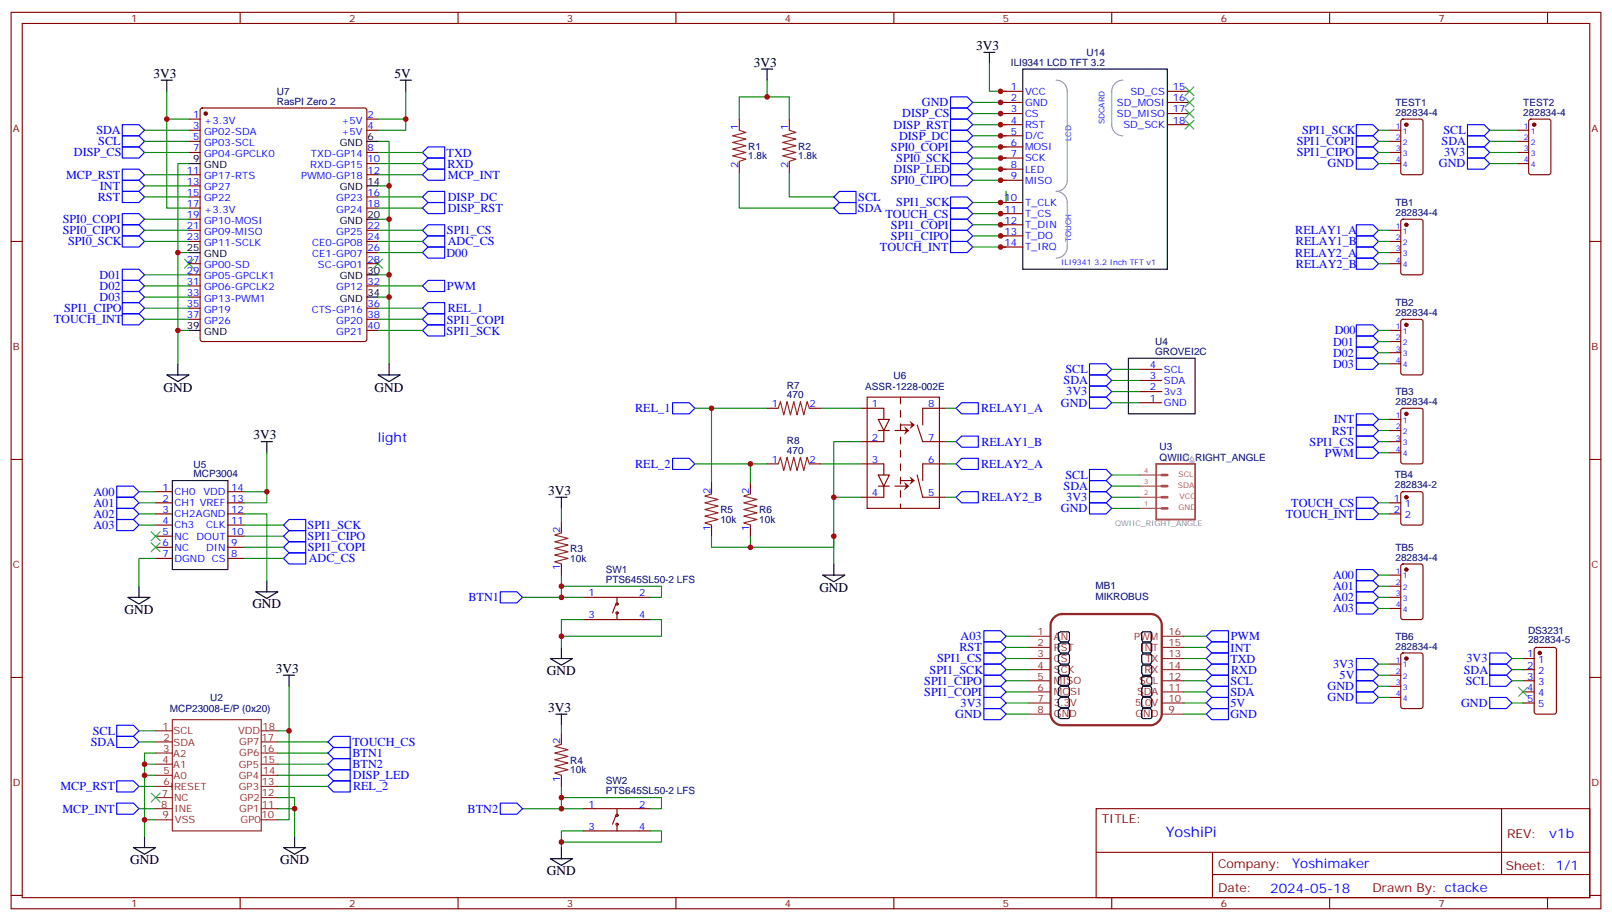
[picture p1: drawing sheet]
<svg xmlns="http://www.w3.org/2000/svg" width="512mm" height="292mm" viewBox="0 0 512 292" stroke-linecap="round" stroke-linejoin="round" font-family="sans-serif">
<g fill="none" stroke="#870000" stroke-width=".35">
<path d="M3.5 3.9h504.5v284.4h-504.5zM7.1 7.4h497.4v277.3h-497.4zM76.2 3.9v3.5M145.3 3.9v3.5M214.5 3.9v3.5M283.6 3.9v3.5M352.8 3.9v3.5M421.9 3.9v3.5M491.1 3.9v3.5M3.5 76.6h3.6M504.5 76.6h3.5M361.6 117.2h7.1"/>
<path d="M273.4 129.5h7.1v3.5M278.7 133h3.5l-1.7 3.6zM278.7 136.6h3.5M280.5 136.6v3.5h-7.1M284 136.6h3.5M285.8 134.8h3.5M291 134.8l1.8 5.3h7.1M299.9 129.5h-7.1v5.3M361.6 127.7h7.1M361.6 124.2h7.1M361.6 120.7h7.1M3.5 145.7h3.6"/>
<path d="M49.4 156h5.3M49.4 159.5h5.3M72.3 156h5.3M72.3 159.5h5.3M273.4 147.1h7.1v3.6M278.7 150.7h3.5l-1.7 3.5zM278.7 154.2h3.5M280.5 154.2v3.5h-7.1M291 150.7l1.8 7h7.1M299.9 147.1h-7.1v5.3M504.5 145.7h3.5M49.4 163h5.3"/>
<path d="M49.4 166.5h5.3M49.4 170.1h5.3M49.4 173.6h5.3M49.4 177.1h5.3M72.3 163h5.3M72.3 166.5h5.3M72.3 170.1h5.3M72.3 173.6h5.3M72.3 177.1h5.3M185.2 189.5h21.2M185.2 196.5h21.2M195.4 191.6l-1 2.8"/>
<path d="M195.8 194.8v1.7M195.8 189.5v1.7M3.5 214.9h3.6M504.5 214.9h3.5M185.2 256.5h21.2M195.4 258.6l-1 2.8M195.8 256.5v1.8M347.8 256.5h156.7v28.2h-156.7zM476.5 256.5v20.9M185.2 263.6h21.2M195.8 261.8v1.8M347.9 270.4h156.4"/>
<path d="M384.8 277.4h119.5M384.8 270.4v14.1M3.5 284h3.6M76.2 284.7v3.6M145.3 284.7v3.6M214.5 284.7v3.6M283.6 284.7v3.6M352.8 284.7v3.6M421.9 284.7v3.6M491.1 284.7v3.6M504.5 284h3.5"/>
<circle cx="195.8" cy="191.6" r=".35"/>
<circle cx="195.8" cy="194.4" r=".35"/>
<circle cx="195.8" cy="258.6" r=".35"/>
<circle cx="195.8" cy="261.4" r=".35"/>
</g>
<path d="M366.9 147.1h12.3v17.7h-12.3z" fill="none" stroke="#a64a4a" stroke-width=".56"/>
<path d="M368.7 154.2h1.7M368.7 157.7h1.7M368.7 150.7h1.7M368.7 161.3h1.7" fill="none" stroke="#a64a4a" stroke-width=".85"/>
<path d="M361.6 157.7h6.9M361.6 154.2h6.9M361.6 150.7h6.9M361.6 161.3h6.9" fill="none" stroke="#a64a4a" stroke-width=".35"/>
<g fill="none" stroke="#8c2424" stroke-width=".35">
<path d="M326.3 201.8h7.1M326.3 205.4h7.1M326.3 208.9h7.1M326.3 212.4h7.1M326.3 215.9h7.1M326.3 219.5h7.1M368.7 201.8h7M368.7 205.4h7M368.7 208.9h7M368.7 212.4h7M368.7 215.9h7M368.7 219.5h7"/>
<path d="M49.4 231.8h5.3M49.4 235.3h5.3M49.4 238.9h5.3M54.7 228.3h28.2v35.3h-28.2zM82.9 231.8h5.3M82.9 235.3h5.3M82.9 238.9h5.3M326.3 223h7.1M326.3 226.5h7.1M368.7 223h7M368.7 226.5h7M49.4 242.4h5.3"/>
<path d="M49.4 245.9h5.3M49.4 249.4h5.3M49.4 253h5.3M49.4 256.5h5.3M82.9 242.4h5.3M82.9 245.9h5.3M82.9 249.4h5.3M82.9 253h5.3M82.9 256.5h5.3M49.4 260h5.3M82.9 260h5.3"/>
</g>
<g fill="none" stroke="#000" stroke-width=".35">
<path d="M312.2 16.6h3.5M314 16.6v3.5M241.7 21.9h3.5M243.4 21.9v3.5M358.1 113.6h21.1v17.7h-21.1zM54.7 152.4h17.6v28.3h-17.6zM82.9 140.1h3.5M84.7 140.1v3.5M176.4 157.7h3.5M178.2 157.7v3.6M40.6 189.5h7l-3.5 2.1zM44.1 185.9v3.6"/>
<path d="M81.1 187.7h7.1l-3.5 2.1zM84.7 184.2v3.5M90 214.2h3.5M91.7 214.2v3.5M174.6 208.9h7.1l-3.5 2.1zM178.2 205.4v3.5M335.8 200.8l.7-.4h2.5l.4 .4v2.1l-.4 .7h-2.5l-.7-.7zM335.8 204.3l.7-.4h2.5l.4 .4v2.1l-.4 .7h-2.5l-.7-.7zM335.8 207.8l.7-.3h2.5l.4 .3v2.1l-.4 .7h-2.5l-.7-.7zM335.8 211.3l.7-.3h2.5l.4 .3v2.2l-.4 .7h-2.5l-.7-.7zM335.8 214.9l.7-.4h2.5l.4 .4v2.1l-.4 .3h-2.5l-.7-.3zM336.5 217.7h2.5l.4 .7v2.1l-.4 .4h-2.5l-.7-.4v-2.1z"/>
<path d="M362.7 217.7h2.4l.4 .7v2.1l-.4 .4h-2.4l-.4-.4v-2.1zM362.7 214.5h2.4l.4 .4v2.1l-.4 .3h-2.4l-.4-.3v-2.1zM362.7 211h2.4l.4 .3v2.2l-.4 .7h-2.4l-.4-.7v-2.2zM362.7 207.5h2.4l.4 .3v2.1l-.4 .7h-2.4l-.4-.7v-2.1zM362.7 203.9h2.4l.4 .4v2.1l-.4 .7h-2.4l-.4-.7v-2.1zM362.7 200.4h2.4l.4 .4v2.1l-.4 .7h-2.4l-.4-.7v-2.1zM176.4 226.5h3.5M178.2 226.5v3.5M336.5 224.8h2.5l.4 .7v2.1l-.4 .3h-2.5l-.7-.3v-2.1zM336.5 221.2h2.5l.4 .7v2.1l-.4 .4h-2.5l-.7-.4v-2.1zM362.7 224.8h2.4l.4 .7v2.1l-.4 .3h-2.4l-.4-.3v-2.1zM362.7 221.2h2.4l.4 .7v2.1l-.4 .4h-2.4l-.4-.4v-2.1z"/>
<path d="M42.3 268.9h7.1l-3.5 2.1zM45.9 265.3v3.6M90 268.9h7l-3.5 2.1zM93.5 265.3v3.6M174.6 272.4h7.1l-3.5 2.1zM178.2 268.9v3.5"/>
</g>
<path d="M334.5 195.8l1.2-.8 1.2-.2h28.2a3.5 3.5 0 0 1 3.6 3.5v28.2a3.8 3.8 0 0 1-3.6 3.5h-28.2a3.8 3.8 0 0 1-3.5-3.5v-28.2a3.5 3.5 0 0 1 1.1-2.5z" fill="none" stroke="#8c2424" stroke-width=".71"/>
<g fill="none" stroke="#00f" stroke-width=".35">
<path d="M301.6 30.7h5.3l1.8 1.8-1.8 1.8h-5.3zM301.6 34.3h5.3l1.8 1.7-1.8 1.8h-5.3zM301.6 37.8h5.3l1.8 1.7-1.8 1.8h-5.3zM301.6 48.4h5.3l1.8 1.7-1.8 1.8h-5.3zM301.6 55.4h5.3l1.8 1.8-1.8 1.7h-5.3zM301.6 44.8h5.3l1.8 1.8-1.8 1.8h-5.3zM301.6 41.3h5.3l1.8 1.8-1.8 1.7h-5.3zM301.6 51.9h5.3l1.8 1.8-1.8 1.7h-5.3zM264.6 62.5l1.7-1.8h5.3v3.5h-5.3zM264.6 66l1.7-1.8h5.3v3.6h-5.3zM301.6 66h5.3l1.8 1.8-1.8 1.7h-5.3zM301.6 73.1h5.3l1.8 1.7-1.8 1.8h-5.3z"/>
<path d="M301.6 69.5h5.3l1.8 1.8-1.8 1.8h-5.3zM301.6 62.5h5.3l1.8 1.7-1.8 1.8h-5.3zM301.6 76.6h5.3l1.8 1.8-1.8 1.7h-5.3zM345.7 118.9h5.3l1.8 1.8-1.8 1.7h-5.3zM345.7 115.4h5.3l1.8 1.8-1.8 1.7h-5.3zM345.7 122.4h5.3l1.8 1.8-1.8 1.8h-5.3zM345.7 126h5.3l1.8 1.7-1.8 1.8h-5.3zM37 157.7h5.3l1.8 1.8-1.8 1.8h-5.3zM37 154.2h5.3l1.8 1.8-1.8 1.7h-5.3zM345.7 152.4h5.3l1.8 1.8-1.8 1.8h-5.3zM345.7 148.9h5.3l1.8 1.8-1.8 1.7h-5.3zM345.7 156h5.3l1.8 1.7-1.8 1.8h-5.3z"/>
<path d="M345.7 159.5h5.3l1.8 1.8-1.8 1.7h-5.3zM37 164.8h5.3l1.8 1.7-1.8 1.8h-5.3zM37 161.3h5.3l1.8 1.7-1.8 1.8h-5.3zM90 170.1l1.7-1.8h5.3v3.5h-5.3zM90 173.6l1.7-1.8h5.3v3.6h-5.3zM90 166.5l1.7-1.7h5.3v3.5h-5.3zM90 177.1l1.7-1.7h5.3v3.5h-5.3zM158.7 187.7h5.3l1.8 1.8-1.8 1.7h-5.3zM312.2 210.6h5.3l1.8 1.8-1.8 1.8h-5.3zM312.2 214.2h5.3l1.8 1.7-1.8 1.8h-5.3zM312.2 217.7h5.3l1.8 1.8-1.8 1.7h-5.3zM312.2 207.1h5.3l1.8 1.8-1.8 1.7h-5.3z"/>
<path d="M312.2 203.6h5.3l1.8 1.8-1.8 1.7h-5.3zM312.2 200.1h5.3l1.8 1.7-1.8 1.8h-5.3zM382.8 215.9l1.7-1.7h5.3v3.5h-5.3zM382.8 205.4l1.7-1.8h5.3v3.5h-5.3zM382.8 201.8l1.7-1.7h5.3v3.5h-5.3zM382.8 212.4l1.7-1.8h5.3v3.6h-5.3zM382.8 208.9l1.7-1.8h5.3v3.5h-5.3zM384.5 217.7h5.3v3.5h-5.3l-1.7-1.7zM37 230h5.3l1.8 1.8-1.8 1.8h-5.3zM37 233.6h5.3l1.8 1.7-1.8 1.8h-5.3zM104.1 235.3l1.7-1.7h5.3v3.5h-5.3zM105.8 237.1h5.3v3.5h-5.3l-1.7-1.7z"/>
<path d="M312.2 221.2h5.3l1.8 1.8-1.8 1.8h-5.3zM312.2 224.8h5.3l1.8 1.7-1.8 1.8h-5.3zM382.8 226.5l1.7-1.7h5.3v3.5h-5.3zM382.8 223l1.7-1.8h5.3v3.6h-5.3zM37 254.7h5.3l1.8 1.8-1.8 1.8h-5.3zM37 247.7h5.3l1.8 1.7-1.8 1.8h-5.3zM104.1 249.4l1.7-1.7h5.3v3.5h-5.3zM104.1 242.4l1.7-1.8h5.3v3.6h-5.3zM104.1 245.9l1.7-1.7h5.3v3.5h-5.3zM158.7 254.7h5.3l1.8 1.8-1.8 1.8h-5.3z"/>
</g>
<g fill="none" stroke="#008700" stroke-width=".35">
<path d="M243.4 25.4v5.3h7.1v7.1M243.4 30.7h-8.8v7.1M308.7 32.5h10.6M308.7 36h10.6M308.7 39.5h10.6M314 20.1v8.9h5.3M234.6 54.7v11.3h30M250.5 54.7v7.8h14.1M308.7 50.1h10.6M308.7 57.2h10.6M308.7 46.6h10.6M308.7 43.1h10.6"/>
<path d="M308.7 53.7h10.6M308.7 67.8h10.6M308.7 74.8h10.6M308.7 71.3h10.6M308.7 78.4h10.6M319.3 60.7v3.5h-10.6M352.8 117.2h8.8M352.8 120.7h8.8M352.8 124.2h8.8M352.8 127.7h8.8M44.1 156h5.3M44.1 159.5h5.3"/>
<path d="M77.6 156h7.1M84.7 143.6v15.9h-7.1M352.8 150.7h8.8M352.8 154.2h8.8M352.8 157.7h8.8M44.1 166.5h5.3M44.1 163h5.3M49.4 177.1h-5.3v8.8M77.6 163h7.1v21.2M77.6 170.1h12.4M77.6 173.6h12.4M77.6 166.5h12.4"/>
<path d="M77.6 177.1h12.4M352.8 161.3h8.8M165.8 189.5h19.4M178.2 182.4v7.1M185.2 196.5h-7v8.9M91.7 217.7v14.1h-3.5M319.3 215.9h7M319.3 219.5h7M319.3 212.4h7M319.3 208.9h7M319.3 205.4h7M319.3 201.8h7"/>
<path d="M375.7 215.9h7.1M375.7 219.5h7.1M375.7 212.4h7.1M375.7 208.9h7.1M375.7 205.4h7.1M375.7 201.8h7.1M44.1 231.8h5.3M44.1 235.3h5.3M49.4 238.9h-3.5v26.4M88.2 235.3h15.9M88.2 238.9h15.9M319.3 223h7"/>
<path d="M319.3 226.5h7M375.7 223h7.1M375.7 226.5h7.1M44.1 249.4h5.3M44.1 256.5h5.3M45.9 242.4h3.5M45.9 245.9h3.5M88.2 253h5.3v12.3M88.2 242.4h15.9M88.2 245.9h15.9M165.8 256.5h19.4M178.2 249.4v7.1"/>
<path d="M45.9 260h3.5M185.2 263.6h-7v5.3"/>
</g>
<path d="M48 172.2l2.8 2.8M48 168.7l2.8 2.8M50.8 172.2l-2.8 2.8M50.8 168.7l-2.8 2.8M48 251.6l2.8 2.8M50.8 251.6l-2.8 2.8" fill="none" stroke="#3c3" stroke-width=".35"/>
<g fill="#870000">
<path d="M288.6 133.4l1.7 1.4-1.7 1.4 .7-1.4z"/>
<path d="M286.8 135.1l1.8 1.5-1.8 1.4 .7-1.4z"/>
</g>
<path d="M284 154.2h3.5M285.8 152.4h3.5" fill="none" stroke="#870000" stroke-width=".35"/>
<g fill="#870000">
<path d="M288.6 151l1.7 1.4-1.7 1.4 .7-1.4z"/>
<path d="M286.8 152.8l1.8 1.4-1.8 1.4 .7-1.4z"/>
</g>
<g fill="none" stroke="#870000" stroke-width=".35">
<path d="M60 37.8h3.5M63.7 34.5l.5-.2h51.5l.5 .2 .2 .5v72.6l-.2 .5-.5 .2h-51.5l-.5-.2-.2-.5v-72.6zM116.4 37.8h3.5M234.6 37.8v3.5M250.5 37.8v3.5M317.5 39.5h7.1M317.5 36h7.1M317.5 32.5h7.1M317.5 29h7.1M370.4 39.5h7.1M370.4 36h7.1M370.4 32.5h7.1"/>
<path d="M370.4 29h7.1M444.7 38l.5-.2h5.6l.7 .4 .1 16.5-.5 .7h-5.9l-.6-.4-.1-16.5zM485.3 38l.5-.2h5.6l.7 .4v16.5l-.4 .7h-5.9l-.7-.4v-16.5zM60 41.3h3.5M60 44.8h3.5M60 48.4h3.5M60 55.4h3.5M60 58.9h3.5M116.4 41.3h3.5M116.4 48.4h3.5M116.4 55.4h3.5M116.4 51.9h3.5"/>
<path d="M234.6 51.2v3.5M250.5 51.2v3.5M317.5 57.2h7.1M317.5 53.7h7.1M317.5 50.1h7.1M317.5 46.6h7.1M317.5 43.1h7.1M441 41.3h3.5M441 44.8h3.5M441 48.4h3.5M441 51.9h3.5M481.5 41.3h3.6"/>
<path d="M481.5 44.8h3.6M481.5 48.4h3.6M481.5 51.9h3.6M60 73.1h3.5M60 76.6h3.5M60 62.5h3.5M60 66h3.5M60 69.5h3.5M116.4 73.1h3.5M116.4 76.6h3.5M116.4 62.5h3.5M116.4 66h3.5"/>
<path d="M317.5 78.4h7.1M317.5 74.8h7.1M317.5 71.3h7.1M317.5 67.8h7.1M317.5 64.2h7.1M441 73.1h3.5M441 76.6h3.5M444.7 69.7l.5-.2h5.6l.7 .5 .1 16.5-.5 .6-5.9 .1-.6-.5-.1-16.5zM60 83.6h3.5M60 97.8h3.5M60 90.7h3.5M60 87.2h3.5"/>
<path d="M60 94.2h3.5M116.4 80.1h3.5M116.4 83.6h3.5M116.4 97.8h3.5M116.4 90.7h3.5M441 80.1h3.5M441 83.6h3.5M60 101.3h3.5M116.4 104.8h3.5M116.4 101.3h3.5M441 104.8h3.5M441 108.3h3.5"/>
<path d="M441 111.9h3.5M441 115.4h3.5M444.7 101.5l.5-.2h5.6l.7 .4 .1 16.5-.5 .7h-5.9l-.6-.4-.1-16.5zM243.4 129.5h3.5M256.8 129.5h3.5M275.2 126h22.9v35.3h-22.9zM441 133h3.5M441 136.6h3.5M444.7 129.7l.5-.2h5.6l.7 .4 .1 16.5-.5 .7h-5.9l-.6-.4-.1-16.5zM225.8 153.1v3.6M238.1 153.1v3.6M243.4 147.1h3.5"/>
<path d="M256.8 147.1h3.5M441 140.1h3.5M441 143.6h3.5M441 159.5h3.5M444.7 156.2l.5-.2h5.6l.7 .4 .1 9.4-.5 .7h-5.9l-.6-.4-.1-9.4zM178.2 165.5v3.5M178.2 178.9v3.5M225.8 166.5v3.6M238.1 166.5v3.6M441 163h3.5M444.7 179.1l.5-.2h5.6l.7 .4 .1 16.5-.5 .7h-5.9l-.6-.4-.1-16.5zM441 182.4h3.5"/>
<path d="M441 185.9h3.5M441 189.5h3.5M441 193h3.5M441 210.6h3.5M441 214.2h3.5M441 217.7h3.5M444.7 207.3l.5-.2h5.6l.7 .4 .1 16.5-.5 .7-5.9 .1-.6-.5-.1-16.5zM483.3 208.9h3.5M483.3 212.4h3.5M483.3 215.9h3.5M483.3 219.5h3.5M487.1 205.6l.4-.2h5.7l.6 .4 .1 20-.5 .7h-5.9l-.6-.4-.1-20z"/>
<path d="M178.2 232.5v3.5M441 221.2h3.5M483.3 223h3.5M178.2 245.9v3.5"/>
</g>
<path d="M285.8 126v35.3" fill="none" stroke="#870000" stroke-width=".35" stroke-dasharray="2.1 2.1"/>
<g fill="none" stroke="#000" stroke-width=".35">
<path d="M51.2 25.4h3.5M52.9 25.4v3.6M127 25.4h3.5M128.8 25.4v3.6M324.6 21.9h45.8v63.5h-45.8zM60 51.9h3.5M116.4 58.9h3.5M116.4 44.8h3.5M116.4 69.5h3.5M60 80.1h3.5M116.4 94.2h3.5M116.4 87.2h3.5"/>
<path d="M52.9 118.9h7.1l-3.6 2.1zM56.4 115.4v3.5M60 104.8h3.5M119.9 118.9h7.1l-3.5 2.1zM123.5 115.4v3.5M264.6 178.9v3.5M261.1 182.4h7l-3.5 2.1z"/>
</g>
<g fill="none" stroke="#008700" stroke-width=".35">
<path d="M52.9 29v8.8h7.1M52.9 37.8v28.2h7.1M119.9 37.8h8.9M128.8 29v12.3h-8.9M45.9 58.9h14.1M45.9 41.3h14.1M45.9 44.8h14.1M45.9 48.4h14.1M45.9 55.4h14.1M60 51.9h-3.6v63.5M119.9 44.8h3.6v70.6M119.9 58.9h3.6"/>
<path d="M119.9 48.4h14.2M119.9 55.4h14.2M119.9 51.9h14.2M437.4 41.3h3.6M437.4 44.8h3.6M437.4 48.4h3.6M437.4 51.9h3.6M472.7 41.3h8.8M472.7 44.8h8.8M472.7 48.4h8.8M472.7 51.9h8.8M45.9 73.1h14.1"/>
<path d="M45.9 76.6h14.1M45.9 62.5h14.1M45.9 69.5h14.1M119.9 73.1h14.2M119.9 76.6h14.2M119.9 62.5h14.2M119.9 69.5h3.6M119.9 66h14.2M437.4 73.1h3.6M437.4 76.6h3.6M45.9 87.2h14.1M45.9 94.2h14.1"/>
<path d="M45.9 90.7h14.1M45.9 97.8h14.1M56.4 80.1h3.6M119.9 80.1h14.2M119.9 87.2h3.6M119.9 94.2h3.6M119.9 90.7h14.2M119.9 97.8h14.2M437.4 80.1h3.6M437.4 83.6h3.6M45.9 101.3h14.1M56.4 104.8h3.6"/>
<path d="M119.9 104.8h14.2M119.9 101.3h14.2M437.4 104.8h3.6M437.4 108.3h3.6M437.4 111.9h3.6M437.4 115.4h3.6M220.5 129.5h22.9M225.8 129.5v23.6M260.3 129.5h13.1M299.9 129.5h3.5M437.4 136.6h3.6M437.4 133h3.6"/>
<path d="M220.5 147.1h22.9M238.1 147.1v6M260.3 147.1h13.1M264.6 157.7h8.8M273.4 140.1h-8.8v38.8M299.9 157.7h3.5M299.9 147.1h3.5M299.9 140.1h3.5M437.4 140.1h3.6M437.4 143.6h3.6M437.4 159.5h3.6M178.2 161.3v4.2"/>
<path d="M225.8 170.1v3.5h12.3M238.1 170.1v3.5h26.5v-3.5M437.4 163h3.6M178.2 185.9h31.7v3.6h-3.5M206.4 196.5h3.5v5.3h-31.7M437.4 185.9h3.6M437.4 189.5h3.6M437.4 193h3.6M437.4 182.4h3.6M437.4 210.6h3.6M437.4 214.2h3.6M437.4 217.7h3.6"/>
<path d="M479.8 208.9h3.5M479.8 212.4h3.5M479.8 215.9h3.5M91.7 231.8v28.2h-3.5M178.2 230v2.5M437.4 221.2h3.6M479.8 223h3.5M88.2 249.4h15.9M88.2 256.5h5.3M178.2 253h31.7v3.5h-3.5M206.4 263.6h3.5v3.5h-31.7"/>
</g>
<g fill="none" stroke="#00f" stroke-width=".35">
<path d="M38.8 39.5h5.3l1.8 1.8-1.8 1.8h-5.3zM430.4 39.5h5.3l1.7 1.8-1.7 1.8h-5.3zM465.7 39.5h5.3l1.7 1.8-1.7 1.8h-5.3zM38.8 43.1h5.3l1.8 1.7-1.8 1.8h-5.3zM38.8 46.6h5.3l1.8 1.8-1.8 1.7h-5.3zM38.8 53.7h5.3l1.8 1.7-1.8 1.8h-5.3zM38.8 57.2h5.3l1.8 1.7-1.8 1.8h-5.3zM134.1 48.4l1.7-1.8h5.3v3.5h-5.3zM134.1 51.9l1.7-1.8h5.3v3.6h-5.3zM134.1 55.4l1.7-1.7h5.3v3.5h-5.3zM430.4 43.1h5.3l1.7 1.7-1.7 1.8h-5.3zM430.4 46.6h5.3l1.7 1.8-1.7 1.7h-5.3z"/>
<path d="M430.4 50.1h5.3l1.7 1.8-1.7 1.8h-5.3zM465.7 50.1h5.3l1.7 1.8-1.7 1.8h-5.3zM465.7 46.6h5.3l1.7 1.8-1.7 1.7h-5.3zM465.7 43.1h5.3l1.7 1.7-1.7 1.8h-5.3zM38.8 60.7h5.3l1.8 1.8-1.8 1.7h-5.3zM38.8 67.8h5.3l1.8 1.7-1.8 1.8h-5.3zM38.8 71.3h5.3l1.8 1.8-1.8 1.7h-5.3zM38.8 74.8h5.3l1.8 1.8-1.8 1.8h-5.3zM134.1 62.5l1.7-1.8h5.3v3.5h-5.3zM134.1 66l1.7-1.8h5.3v3.6h-5.3zM134.1 73.1l1.7-1.8h5.3v3.5h-5.3zM134.1 76.6l1.7-1.8h5.3v3.6h-5.3z"/>
<path d="M135.8 78.4h5.3v3.5h-5.3l-1.7-1.8zM430.4 78.4h5.3l1.7 1.7-1.7 1.8h-5.3zM430.4 74.8h5.3l1.7 1.8-1.7 1.8h-5.3zM430.4 71.3h5.3l1.7 1.8-1.7 1.7h-5.3zM38.8 85.4h5.3l1.8 1.8-1.8 1.7h-5.3zM38.8 88.9h5.3l1.8 1.8-1.8 1.8h-5.3zM38.8 92.5h5.3l1.8 1.7-1.8 1.8h-5.3zM38.8 96h5.3l1.8 1.8-1.8 1.7h-5.3zM38.8 99.5h5.3l1.8 1.8-1.8 1.7h-5.3zM134.1 90.7l1.7-1.8h5.3v3.6h-5.3zM135.8 96h5.3v3.5h-5.3l-1.7-1.7zM430.4 81.9h5.3l1.7 1.7-1.7 1.8h-5.3z"/>
<path d="M134.1 101.3l1.7-1.8h5.3v3.5h-5.3zM134.1 104.8l1.7-1.8h5.3v3.6h-5.3zM430.4 103h5.3l1.7 1.8-1.7 1.8h-5.3zM430.4 106.6h5.3l1.7 1.7-1.7 1.8h-5.3zM430.4 110.1h5.3l1.7 1.8-1.7 1.7h-5.3zM430.4 113.6h5.3l1.7 1.8-1.7 1.8h-5.3zM213.4 127.7h5.3l1.8 1.8-1.8 1.8h-5.3zM303.4 129.5l1.8-1.8h5.2v3.6h-5.2zM430.4 138.3h5.3l1.7 1.8-1.7 1.8h-5.3zM430.4 134.8h5.3l1.7 1.8-1.7 1.7h-5.3zM430.4 131.3h5.3l1.7 1.7-1.7 1.8h-5.3zM213.4 145.4h5.3l1.8 1.7-1.8 1.8h-5.3z"/>
<path d="M303.4 140.1l1.8-1.8h5.2v3.6h-5.2zM303.4 147.1l1.8-1.7h5.2v3.5h-5.2zM303.4 157.7l1.8-1.7h5.2v3.5h-5.2zM430.4 141.9h5.3l1.7 1.7-1.7 1.8h-5.3zM430.4 157.7h5.3l1.7 1.8-1.7 1.8h-5.3zM430.4 161.3h5.3l1.7 1.7-1.7 1.8h-5.3zM430.4 180.7h5.3l1.7 1.7-1.7 1.8h-5.3zM430.4 184.2h5.3l1.7 1.7-1.7 1.8h-5.3zM430.4 187.7h5.3l1.7 1.8-1.7 1.7h-5.3zM430.4 191.2h5.3l1.7 1.8-1.7 1.8h-5.3zM430.4 208.9h5.3l1.7 1.7-1.7 1.8h-5.3zM430.4 212.4h5.3l1.7 1.8-1.7 1.7h-5.3z"/>
<path d="M430.4 215.9h5.3l1.7 1.8-1.7 1.8h-5.3zM430.4 219.5h5.3l1.7 1.7-1.7 1.8h-5.3zM472.7 210.6h5.3l1.8 1.8-1.8 1.8h-5.3zM472.7 214.2h5.3l1.8 1.7-1.8 1.8h-5.3zM472.7 207.1h5.3l1.8 1.8-1.8 1.7h-5.3zM472.7 221.2h5.3l1.8 1.8-1.8 1.8h-5.3z"/>
</g>
<g fill="#870000" stroke="#870000" stroke-width=".35">
<circle cx="446.3" cy="71.3" r=".53"/>
<circle cx="446.3" cy="103" r=".53"/>
<circle cx="446.3" cy="180.7" r=".53"/>
<circle cx="446.3" cy="208.9" r=".53"/>
<circle cx="488.6" cy="207.1" r=".53"/>
<circle cx="65.3" cy="36" r=".53"/>
<circle cx="446.3" cy="131.3" r=".53"/>
<circle cx="446.3" cy="157.7" r=".53"/>
<circle cx="446.3" cy="39.5" r=".53"/>
<circle cx="486.8" cy="39.5" r=".53"/>
</g>
<g fill="none" stroke="#3c3" stroke-width=".35">
<path d="M376.1 27.6l2.8 2.8M376.1 31.1l2.8 2.8M376.1 34.6l2.8 2.8M376.1 38.1l2.8 2.9M378.9 27.6l-2.8 2.8M378.9 31.1l-2.8 2.8M378.9 34.6l-2.8 2.8M378.9 38.1l-2.8 2.9M58.6 82.2l2.8 2.9M61.4 82.2l-2.8 2.9M118.5 82.2l2.9 2.9M121.4 82.2l-2.9 2.9"/>
<path d="M481.9 218.1l2.8 2.8M484.7 218.1l-2.8 2.8"/>
</g>
<path d="M335.1 25.4a3.5 3.5 0 0 1 3.6 3.6v28.2a3.5 3.5 0 0 1-3.6 3.5 3.5 3.5 0 0 1 3.6 3.5v14.2a3.5 3.5 0 0 1-3.6 3.5M356.3 25.4a3.5 3.5 0 0 0-3.5 3.6v10.5a3.5 3.5 0 0 0 3.5 3.6" fill="none" stroke="#999" stroke-width=".35"/>
<path d="M234.6 41.3l2.1 .7-4.2 1.1 4.2 1-4.2 1.1 4.2 1-4.2 1.1 4.2 1.1-4.2 1 4.2 1.1-2.1 .7M250.5 41.3l2.1 .7-4.2 1.1 4.2 1-4.2 1.1 4.2 1-4.2 1.1 4.2 1.1-4.2 1 4.2 1.1-2.1 .7M246.9 129.5l.7-2.1 1.1 4.2 1.1-4.2 1 4.2 1.1-4.2 1 4.2 1.1-4.2 1.1 4.2 1-4.2 .7 2.1M225.8 156.7l-2.1 .7 4.2 1-4.2 1.1 4.2 1-4.2 1.1 4.2 1.1-4.2 1 4.2 1.1-4.2 1 2.1 .7M238.1 156.7l-2.1 .7 4.2 1-4.2 1.1 4.2 1-4.2 1.1 4.2 1.1-4.2 1 4.2 1.1-4.2 1 2.1 .7M246.9 147.1l.7-2.1 1.1 4.3 1.1-4.3 1 4.3 1.1-4.3 1 4.3 1.1-4.3 1.1 4.3 1-4.3 .7 2.1M178.2 169l-2.2 .7 4.3 1.1-4.3 1 4.3 1.1-4.3 1.1 4.3 1-4.3 1.1 4.3 1-4.3 1.1 2.2 .7M178.2 236l-2.2 .7 4.3 1.1-4.3 1.1 4.3 1-4.3 1.1 4.3 1-4.3 1.1 4.3 1.1-4.3 1 2.2 .7" fill="none" stroke="#8c2424" stroke-width=".35"/>
<g fill="#c00">
<circle cx="243.4" cy="30.7" r=".88"/>
<circle cx="45.9" cy="242.4" r=".88"/>
<circle cx="45.9" cy="245.9" r=".88"/>
<circle cx="45.9" cy="260" r=".88"/>
<circle cx="178.2" cy="189.5" r=".88"/>
<circle cx="178.2" cy="256.5" r=".88"/>
<circle cx="84.7" cy="156" r=".88"/>
<circle cx="264.6" cy="157.7" r=".88"/>
<circle cx="225.8" cy="129.5" r=".88"/>
<circle cx="264.6" cy="170.1" r=".88"/>
<circle cx="52.9" cy="37.8" r=".88"/>
<circle cx="128.8" cy="37.8" r=".88"/>
<circle cx="56.4" cy="80.1" r=".88"/>
<circle cx="56.4" cy="104.8" r=".88"/>
<circle cx="123.5" cy="58.9" r=".88"/>
<circle cx="123.5" cy="87.2" r=".88"/>
<circle cx="123.5" cy="94.2" r=".88"/>
<circle cx="123.5" cy="69.5" r=".88"/>
<circle cx="317.5" cy="78.4" r=".88"/>
<circle cx="317.5" cy="74.8" r=".88"/>
<circle cx="317.5" cy="71.3" r=".88"/>
<circle cx="317.5" cy="67.8" r=".88"/>
<circle cx="317.5" cy="64.2" r=".88"/>
<circle cx="317.5" cy="57.2" r=".88"/>
<circle cx="317.5" cy="53.7" r=".88"/>
<circle cx="317.5" cy="50.1" r=".88"/>
<circle cx="317.5" cy="46.6" r=".88"/>
<circle cx="317.5" cy="43.1" r=".88"/>
<circle cx="317.5" cy="39.5" r=".88"/>
<circle cx="317.5" cy="36" r=".88"/>
<circle cx="317.5" cy="32.5" r=".88"/>
<circle cx="317.5" cy="29" r=".88"/>
<circle cx="178.2" cy="201.8" r=".88"/>
<circle cx="178.2" cy="185.9" r=".88"/>
<circle cx="178.2" cy="253" r=".88"/>
<circle cx="178.2" cy="267.1" r=".88"/>
<circle cx="238.1" cy="147.1" r=".88"/>
<circle cx="238.1" cy="173.6" r=".88"/>
<circle cx="91.7" cy="231.8" r=".88"/>
<circle cx="93.5" cy="256.5" r=".88"/>
</g>
<text font-size="4.6" fill="#00f" x="369.9" y="265.5">YoshiPi</text>
<g font-size="4.2">
<text x="309.7" y="15.9">3V3</text>
<text x="239.2" y="21.2">3V3</text>
<text x="48.7" y="24.7">3V3</text>
<text x="125.2" y="24.7">5V</text>
<text x="51.9" y="124.2">GND</text>
<text x="118.9" y="124.2">GND</text>
<text x="80.4" y="139.4">3V3</text>
<text x="173.9" y="157">3V3</text>
<text x="260" y="187.7">GND</text>
<text x="39.5" y="194.8">GND</text>
<text x="80.1" y="193">GND</text>
<text x="87.5" y="213.5">3V3</text>
<text x="173.6" y="214.2">GND</text>
<text x="173.9" y="225.8">3V3</text>
<text x="41.3" y="274.1">GND</text>
<text x="88.9" y="274.1">GND</text>
<text x="173.6" y="277.7">GND</text>
</g>
<g font-size="4.2" fill="#00f">
<text x="119.9" y="140.1">light</text>
<text x="491.6" y="265.8">v1b</text>
<text x="410" y="275.3">Yoshimaker</text>
<text x="403.1" y="283.1">2024-05-18</text>
</g>
<g font-size="3.9" fill="#00f">
<text x="292.5" y="33.7">GND</text>
<text x="283.6" y="40.8">DISP_RST</text>
<text x="286.3" y="37.2">DISP_CS</text>
<text x="30.6" y="42.5">SDA</text>
<text x="31.2" y="46.1">SCL</text>
<text x="282.7" y="47.8">SPI0_COPI</text>
<text x="285.3" y="44.3">DISP_DC</text>
<text x="411.5" y="46.1">SPI1_COPI</text>
<text x="413.2" y="42.5">SPI1_SCK</text>
<text x="457.4" y="46.1">SDA</text>
<text x="458.1" y="42.5">SCL</text>
<text x="23.5" y="49.6">DISP_CS</text>
<text x="141.7" y="49.7">TXD</text>
<text x="142" y="53.2">RXD</text>
<text x="284.4" y="51.4">SPI0_SCK</text>
<text x="411.5" y="49.6">SPI1_CIPO</text>
<text x="421.3" y="53.1">GND</text>
<text x="456.6" y="53.1">GND</text>
<text x="458.3" y="49.6">3V3</text>
<text x="20.9" y="56.7">MCP_RST</text>
<text x="142.1" y="56.7">MCP_INT</text>
<text x="282.7" y="58.4">SPI0_CIPO</text>
<text x="283.6" y="54.9">DISP_LED</text>
<text x="31" y="63.7">RST</text>
<text x="31.7" y="60.2">INT</text>
<text x="142.1" y="63.8">DISP_DC</text>
<text x="272.3" y="63.8">SCL</text>
<text x="284.4" y="65.5">SPI1_SCK</text>
<text x="19.9" y="70.8">SPI0_COPI</text>
<text x="142.1" y="67.3">DISP_RST</text>
<text x="272.2" y="67.3">SDA</text>
<text x="281" y="69">TOUCH_CS</text>
<text x="19.9" y="74.3">SPI0_CIPO</text>
<text x="21.6" y="77.8">SPI0_SCK</text>
<text x="141.8" y="74.4">SPI1_CS</text>
<text x="142.1" y="77.9">ADC_CS</text>
<text x="282.7" y="76.1">SPI1_CIPO</text>
<text x="282.7" y="72.5">SPI1_COPI</text>
<text x="411" y="74.3">RELAY1_A</text>
<text x="411.2" y="77.9">RELAY1_B</text>
<text x="141.7" y="81.5">D00</text>
<text x="279.2" y="79.6">TOUCH_INT</text>
<text x="411" y="81.4">RELAY2_A</text>
<text x="31.6" y="88.4">D01</text>
<text x="411.2" y="84.9">RELAY2_B</text>
<text x="31.6" y="92">D02</text>
<text x="31.6" y="95.5">D03</text>
<text x="141.8" y="92">PWM</text>
<text x="20.3" y="99">SPI1_CIPO</text>
<text x="142.1" y="99">REL_1</text>
<text x="17.1" y="102.5">TOUCH_INT</text>
<text x="141.7" y="106.1">SPI1_SCK</text>
<text x="141.8" y="102.6">SPI1_COPI</text>
<text x="423.5" y="106">D00</text>
<text x="423" y="109.6">D01</text>
<text x="423" y="113.1">D02</text>
<text x="338.1" y="118.4">SCL</text>
<text x="423" y="116.7">D03</text>
<text x="337.5" y="121.9">SDA</text>
<text x="338.3" y="125.4">3V3</text>
<text x="201.5" y="130.8">REL_1</text>
<text x="311.3" y="130.8">RELAY1_A</text>
<text x="336.6" y="129">GND</text>
<text x="422.6" y="137.8">RST</text>
<text x="423.2" y="134.3">INT</text>
<text x="311.4" y="141.4">RELAY1_B</text>
<text x="415.6" y="141.4">SPI1_CS</text>
<text x="201.5" y="148.4">REL_2</text>
<text x="311.3" y="148.4">RELAY2_A</text>
<text x="420.4" y="144.9">PWM</text>
<text x="337.5" y="155.4">SDA</text>
<text x="338.1" y="151.9">SCL</text>
<text x="29.7" y="160.8">A01</text>
<text x="29.7" y="157.2">A00</text>
<text x="311.4" y="159">RELAY2_B</text>
<text x="338.3" y="159">3V3</text>
<text x="409.7" y="160.8">TOUCH_CS</text>
<text x="29.7" y="167.8">A03</text>
<text x="29.7" y="164.3">A02</text>
<text x="97.6" y="167.9">SPI1_SCK</text>
<text x="336.6" y="162.5">GND</text>
<text x="408" y="164.3">TOUCH_INT</text>
<text x="97.6" y="171.4">SPI1_CIPO</text>
<text x="97.7" y="174.9">SPI1_COPI</text>
<text x="98" y="178.4">ADC_CS</text>
<text x="423" y="183.7">A00</text>
<text x="148.6" y="190.7">BTN1</text>
<text x="423" y="187.2">A01</text>
<text x="423" y="190.7">A02</text>
<text x="423" y="194.3">A03</text>
<text x="304.8" y="203.1">A03</text>
<text x="390.5" y="203.2">PWM</text>
<text x="304.4" y="206.6">RST</text>
<text x="390.5" y="206.7">INT</text>
<text x="295" y="213.6">SPI1_SCK</text>
<text x="297.4" y="210.1">SPI1_CS</text>
<text x="390.4" y="210.2">TXD</text>
<text x="390.7" y="213.7">RXD</text>
<text x="423" y="211.9">3V3</text>
<text x="425.1" y="215.4">5V</text>
<text x="464.5" y="213.6">SDA</text>
<text x="465.3" y="210.1">3V3</text>
<text x="293.3" y="217.2">SPI1_CIPO</text>
<text x="293.3" y="220.7">SPI1_COPI</text>
<text x="390.4" y="220.8">SDA</text>
<text x="390.5" y="217.3">SCL</text>
<text x="421.3" y="218.9">GND</text>
<text x="465.1" y="217.2">SCL</text>
<text x="303.1" y="227.7">GND</text>
<text x="304.8" y="224.2">3V3</text>
<text x="390.4" y="227.8">GND</text>
<text x="390.4" y="224.3">5V</text>
<text x="421.3" y="222.5">GND</text>
<text x="463.6" y="224.2">GND</text>
<text x="29.4" y="233">SCL</text>
<text x="28.8" y="236.6">SDA</text>
<text x="111.8" y="236.7">TOUCH_CS</text>
<text x="111.8" y="243.7">BTN2</text>
<text x="111.8" y="240.2">BTN1</text>
<text x="19.2" y="250.7">MCP_RST</text>
<text x="112" y="247.2">DISP_LED</text>
<text x="112" y="250.7">REL_2</text>
<text x="19.8" y="257.7">MCP_INT</text>
<text x="148.4" y="257.8">BTN2</text>
</g>
<g font-size="3.9" fill="#800">
<text x="349.6" y="261.1">TITLE:</text>
<text x="478.2" y="265.8">REV:</text>
<text x="386.5" y="275.3">Company:</text>
<text x="477.9" y="275.9">Sheet: 1/1</text>
<text x="386.5" y="283">Date:</text>
<text x="435.5" y="283.1">Drawn By: ctacke</text>
</g>
<g font-size="3.2" fill="#800">
<text x="41.6" y="6.9">1</text>
<text x="110.8" y="6.9">2</text>
<text x="179.9" y="6.9">3</text>
<text x="249.1" y="6.9">4</text>
<text x="318.2" y="6.9">5</text>
<text x="387.3" y="6.9">6</text>
<text x="456.5" y="6.9">7</text>
<text x="4.1" y="42">A</text>
<text x="505" y="42">A</text>
<text x="4.1" y="111.2">B</text>
<text x="505" y="111.2">B</text>
<text x="4.1" y="180.3">C</text>
<text x="505" y="180.3">C</text>
<text x="4.1" y="249.4">D</text>
<text x="505" y="249.4">D</text>
<text x="41.6" y="287.7">1</text>
<text x="110.8" y="287.7">2</text>
<text x="179.9" y="287.7">3</text>
<text x="249.1" y="287.7">4</text>
<text x="318.2" y="287.7">5</text>
<text x="387.3" y="287.7">6</text>
<text x="456.5" y="287.7">7</text>
</g>
<g font-size="3.2" fill="#000080">
<text x="344.8" y="17.6">U14</text>
<text x="320.8" y="20.8">ILI9341 LCD TFT 3.2</text>
<text x="87.9" y="33.1">RasPI Zero 2</text>
<text x="87.9" y="30.1">U7</text>
<text x="442.8" y="33.7">TEST1</text>
<text x="483.4" y="33.7">TEST2</text>
<text x="442.8" y="36.7">282834-4</text>
<text x="483.4" y="36.7">282834-4</text>
<text x="237.4" y="47.5">R1</text>
<text x="253.3" y="47.5">R2</text>
<text x="237.4" y="50.6">1.8k</text>
<text x="253.3" y="50.6">1.8k</text>
<text x="442.8" y="65.4">TB1</text>
<text x="442.8" y="68.5">282834-4</text>
<text x="442.8" y="100.2">282834-4</text>
<text x="442.8" y="97.2">TB2</text>
<text x="366.5" y="112.6">GROVEI2C</text>
<text x="366.5" y="109.3">U4</text>
<text x="249.7" y="123.3">R7</text>
<text x="274.5" y="123.7">ASSR-1228-002E</text>
<text x="283.6" y="120.2">U6</text>
<text x="442.8" y="125.4">TB3</text>
<text x="249.7" y="126.3">470</text>
<text x="442.8" y="128.4">282834-4</text>
<text x="249.7" y="144">470</text>
<text x="249.7" y="140.9">R8</text>
<text x="368" y="142.8">U3</text>
<text x="61.4" y="148.3">U5</text>
<text x="368" y="146.1">QWIIC_RIGHT_ANGLE</text>
<text x="61.4" y="151.4">MCP3004</text>
<text x="442.6" y="154.7">282834-2</text>
<text x="442.6" y="151.5">TB4</text>
<text x="228.6" y="165.9">10k</text>
<text x="228.6" y="162.9">R5</text>
<text x="240.9" y="165.9">10k</text>
<text x="240.9" y="162.9">R6</text>
<text x="181" y="178.3">10k</text>
<text x="181" y="175.2">R3</text>
<text x="442.8" y="177.8">282834-4</text>
<text x="442.8" y="174.8">TB5</text>
<text x="192.2" y="184.8">PTS645SL50-2 LFS</text>
<text x="192.2" y="181.8">SW1</text>
<text x="347.6" y="190.2">MIKROBUS</text>
<text x="347.6" y="186.9">MB1</text>
<text x="442.8" y="203">TB6</text>
<text x="484.9" y="201">DS3231</text>
<text x="442.8" y="206.1">282834-4</text>
<text x="484.9" y="204.1">282834-5</text>
<text x="53.9" y="225.9">MCP23008-E/P (0x20)</text>
<text x="66.7" y="222.4">U2</text>
<text x="181" y="245.3">10k</text>
<text x="181" y="242.3">R4</text>
<text x="192.2" y="251.9">PTS645SL50-2 LFS</text>
<text x="192.2" y="248.8">SW2</text>
</g>
<g font-size="3.2" fill="#00f">
<text x="320.8" y="28.6">1</text>
<text x="372.2" y="28.6">15</text>
<text x="320.8" y="35.7">3</text>
<text x="320.8" y="32.1">2</text>
<text x="325.3" y="33.5">GND</text>
<text x="325.3" y="30">VCC</text>
<text x="354.4" y="33.5">SD_MOSI</text>
<text x="358.7" y="30">SD_CS</text>
<text x="372.2" y="35.7">17</text>
<text x="372.2" y="32.1">16</text>
<text x="61.3" y="41">3</text>
<text x="61.3" y="37.4">1</text>
<text x="64.8" y="39.2">+3.3V</text>
<text x="108.3" y="39.2">+5V</text>
<text x="116.6" y="41">4</text>
<text x="116.6" y="37.4">2</text>
<text x="234.2" y="41.3" transform="rotate(-90 234.2 41.3)">1</text>
<text x="250.1" y="41.3" transform="rotate(-90 250.1 41.3)">1</text>
<text x="320.8" y="39.2">4</text>
<text x="325.3" y="40.6">RST</text>
<text x="325.3" y="37.1">CS</text>
<text x="354.4" y="37.1">SD_MISO</text>
<text x="356.5" y="40.6">SD_SCK</text>
<text x="372.2" y="39.2">18</text>
<text x="61.3" y="44.5">5</text>
<text x="64.8" y="42.7">GP02-SDA</text>
<text x="64.8" y="46.2">GP03-SCL</text>
<text x="108.3" y="42.7">+5V</text>
<text x="320.8" y="46.2">6</text>
<text x="320.8" y="42.7">5</text>
<text x="325.3" y="47.7">MOSI</text>
<text x="325.3" y="44.1">D/C</text>
<text x="61.3" y="48">7</text>
<text x="64.8" y="49.8">GP04-GPCLK0</text>
<text x="98.4" y="53.3">RXD-GP15</text>
<text x="98.7" y="49.8">TXD-GP14</text>
<text x="116.6" y="51.5">10</text>
<text x="116.6" y="48">8</text>
<text x="234.2" y="53.2" transform="rotate(-90 234.2 53.2)">2</text>
<text x="250.1" y="53.2" transform="rotate(-90 250.1 53.2)">2</text>
<text x="320.8" y="53.3">8</text>
<text x="320.8" y="49.8">7</text>
<text x="325.3" y="51.2">SCK</text>
<text x="59.3" y="55.1">11</text>
<text x="59.3" y="58.6">13</text>
<text x="64.8" y="56.8">GP17-RTS</text>
<text x="95.5" y="56.8">PWM0-GP18</text>
<text x="116.6" y="55.1">12</text>
<text x="320.8" y="56.8">9</text>
<text x="325.3" y="58.2">MISO</text>
<text x="325.3" y="54.7">LED</text>
<text x="59.3" y="62.1">15</text>
<text x="59.3" y="65.7">17</text>
<text x="64.8" y="60.4">GP27</text>
<text x="64.8" y="63.9">GP22</text>
<text x="106.7" y="63.9">GP23</text>
<text x="116.6" y="65.7">18</text>
<text x="116.6" y="62.1">16</text>
<text x="318.8" y="63.9">10</text>
<text x="325.3" y="65.3">T_CLK</text>
<text x="59.3" y="69.2">19</text>
<text x="64.8" y="67.4">+3.3V</text>
<text x="64.8" y="70.9">GP10-MOSI</text>
<text x="106.7" y="67.4">GP24</text>
<text x="318.8" y="70.9">12</text>
<text x="318.8" y="67.4">11</text>
<text x="325.3" y="68.8">T_CS</text>
<text x="59.3" y="72.7">21</text>
<text x="59.3" y="76.2">23</text>
<text x="64.8" y="74.5">GP09-MISO</text>
<text x="64.8" y="78">GP11-SCLK</text>
<text x="99" y="78">CE0-GP08</text>
<text x="106.7" y="74.5">GP25</text>
<text x="116.6" y="76.2">24</text>
<text x="116.6" y="72.7">22</text>
<text x="318.8" y="78">14</text>
<text x="318.8" y="74.5">13</text>
<text x="325.3" y="75.9">T_DO</text>
<text x="325.3" y="72.4">T_DIN</text>
<text x="59.3" y="83.3">27</text>
<text x="99" y="81.5">CE1-GP07</text>
<text x="116.6" y="83.3">28</text>
<text x="116.6" y="79.8">26</text>
<text x="325.3" y="79.4">T_IRQ</text>
<text x="59.3" y="86.8">29</text>
<text x="64.8" y="85.1">GP00-SD</text>
<text x="64.8" y="88.6">GP05-GPCLK1</text>
<text x="100.9" y="85.1">SC-GP01</text>
<text x="59.3" y="90.3">31</text>
<text x="59.3" y="93.9">33</text>
<text x="64.8" y="92.1">GP06-GPCLK2</text>
<text x="64.8" y="95.6">GP13-PWM1</text>
<text x="106.7" y="92.1">GP12</text>
<text x="116.6" y="90.3">32</text>
<text x="59.3" y="97.4">35</text>
<text x="59.3" y="100.9">37</text>
<text x="64.8" y="99.2">GP19</text>
<text x="98.9" y="99.2">CTS-GP16</text>
<text x="116.6" y="100.9">38</text>
<text x="116.6" y="97.4">36</text>
<text x="64.8" y="102.7">GP26</text>
<text x="106.7" y="106.2">GP21</text>
<text x="106.7" y="102.7">GP20</text>
<text x="116.6" y="104.5">40</text>
<text x="364.9" y="116.8">4</text>
<text x="369.4" y="118.2">SCL</text>
<text x="364.9" y="123.9">2</text>
<text x="364.9" y="120.3">3</text>
<text x="369.4" y="125.3">3v3</text>
<text x="369.4" y="121.7">SDA</text>
<text x="244.9" y="129.2">1</text>
<text x="256.8" y="129.2">2</text>
<text x="276.7" y="129.2">1</text>
<text x="294.6" y="129.2">8</text>
<text x="364.9" y="127.4">1</text>
<text x="369.4" y="128.8">GND</text>
<text x="276.7" y="139.7">2</text>
<text x="294.6" y="139.7">7</text>
<text x="244.9" y="146.8">1</text>
<text x="256.8" y="146.8">2</text>
<text x="276.7" y="146.8">3</text>
<text x="294.6" y="146.8">6</text>
<text x="51.6" y="155.6">1</text>
<text x="73.4" y="155.6">14</text>
<text x="51.6" y="159.1">2</text>
<text x="55.4" y="160.5">CH1 VREF</text>
<text x="55.4" y="157">CH0</text>
<text x="64.6" y="157">VDD</text>
<text x="73.4" y="159.1">13</text>
<text x="225.4" y="156.7" transform="rotate(-90 225.4 156.7)">2</text>
<text x="237.8" y="156.7" transform="rotate(-90 237.8 156.7)">2</text>
<text x="276.7" y="157.4">4</text>
<text x="294.6" y="157.4">5</text>
<text x="442.3" y="159.1">1</text>
<text x="445.8" y="160.9">1</text>
<text x="51.6" y="166.2">4</text>
<text x="51.6" y="162.7">3</text>
<text x="55.4" y="167.6">Ch3</text>
<text x="55.4" y="164.1">CH2AGND</text>
<text x="65.4" y="167.6">CLK</text>
<text x="73.4" y="162.7">12</text>
<text x="73.4" y="166.2">11</text>
<text x="442.3" y="162.7">2</text>
<text x="445.8" y="164.4">2</text>
<text x="51.6" y="173.2">6</text>
<text x="51.6" y="169.7">5</text>
<text x="55.4" y="171.1">NC</text>
<text x="62.4" y="171.1">DOUT</text>
<text x="73.4" y="169.7">10</text>
<text x="73.4" y="173.2">9</text>
<text x="177.8" y="169" transform="rotate(-90 177.8 169)">2</text>
<text x="225.4" y="168.6" transform="rotate(-90 225.4 168.6)">1</text>
<text x="237.8" y="168.6" transform="rotate(-90 237.8 168.6)">1</text>
<text x="51.6" y="176.8">7</text>
<text x="55.4" y="178.2">DGND CS</text>
<text x="55.4" y="174.7">NC</text>
<text x="65.5" y="174.7">DIN</text>
<text x="73.4" y="176.8">8</text>
<text x="177.8" y="180.9" transform="rotate(-90 177.8 180.9)">1</text>
<text x="186.7" y="189.1">1</text>
<text x="202.8" y="189.1">2</text>
<text x="186.7" y="196.2">3</text>
<text x="202.8" y="196.2">4</text>
<text x="484.6" y="208.5">1</text>
<text x="484.6" y="212.1">2</text>
<text x="484.6" y="215.6">3</text>
<text x="488.1" y="210.3">1</text>
<text x="488.1" y="213.8">2</text>
<text x="484.6" y="219.1">4</text>
<text x="488.1" y="217.3">3</text>
<text x="488.1" y="220.9">4</text>
<text x="484.6" y="222.6">5</text>
<text x="488.1" y="224.4">5</text>
<text x="177.8" y="236" transform="rotate(-90 177.8 236)">2</text>
<text x="177.8" y="247.9" transform="rotate(-90 177.8 247.9)">1</text>
<text x="186.7" y="256.2">1</text>
<text x="202.8" y="256.2">2</text>
<text x="186.7" y="263.2">3</text>
<text x="202.8" y="263.2">4</text>
</g>
<g font-size="3.2">
<text x="107.8" y="46.2">GND</text>
<text x="116.6" y="44.5">6</text>
<text x="61.3" y="51.5">9</text>
<text x="64.8" y="53.3">GND</text>
<text x="116.6" y="58.6">14</text>
<text x="107.8" y="60.4">GND</text>
<text x="107.8" y="70.9">GND</text>
<text x="116.6" y="69.2">20</text>
<text x="59.3" y="79.8">25</text>
<text x="64.8" y="81.5">GND</text>
<text x="107.8" y="88.6">GND</text>
<text x="116.6" y="86.8">30</text>
<text x="107.8" y="95.6">GND</text>
<text x="116.6" y="93.9">34</text>
<text x="59.3" y="104.5">39</text>
<text x="64.8" y="106.2">GND</text>
</g>
<g font-size="3.2" fill="#8d2323">
<text x="329.2" y="201.5">1</text>
<text x="334.4" y="202.9">AN</text>
<text x="359.9" y="202.9">PWM</text>
<text x="370.8" y="201.5">16</text>
<text x="329.2" y="205">2</text>
<text x="329.2" y="208.5">3</text>
<text x="334.4" y="206.4">RST</text>
<text x="334.4" y="209.9">CS</text>
<text x="361.9" y="206.4">INT</text>
<text x="363.5" y="209.9">TX</text>
<text x="370.8" y="205">15</text>
<text x="370.8" y="208.5">13</text>
<text x="329.2" y="212.1">4</text>
<text x="329.2" y="215.6">5</text>
<text x="334.4" y="213.5">SCK</text>
<text x="363.2" y="213.5">RX</text>
<text x="370.8" y="212.1">14</text>
<text x="370.8" y="215.6">12</text>
<text x="329.2" y="219.1">6</text>
<text x="334.4" y="217">MISO</text>
<text x="334.4" y="220.5">MOSI</text>
<text x="360.8" y="220.5">SDA</text>
<text x="361.4" y="217">SCL</text>
<text x="370.8" y="219.1">11</text>
<text x="329.2" y="222.6">7</text>
<text x="329.2" y="226.2">8</text>
<text x="334.4" y="224">3.3V</text>
<text x="334.4" y="227.6">GND</text>
<text x="360.2" y="224">5.0V</text>
<text x="360.3" y="227.6">GND</text>
<text x="370.8" y="222.6">10</text>
<text x="370.8" y="226.2">9</text>
<text x="51.6" y="231.5">1</text>
<text x="55.1" y="232.9">SCL</text>
<text x="75.6" y="232.9">VDD</text>
<text x="83.3" y="231.5">18</text>
<text x="51.7" y="238.5">3</text>
<text x="51.9" y="235">2</text>
<text x="55.1" y="236.5">SDA</text>
<text x="75.9" y="239.9">GP6</text>
<text x="75.9" y="236.4">GP7</text>
<text x="83" y="235">17</text>
<text x="83.1" y="238.5">16</text>
<text x="51.6" y="242">4</text>
<text x="51.9" y="245.6">5</text>
<text x="55" y="240.1">A2</text>
<text x="55" y="243.6">A1</text>
<text x="75.8" y="243.5">GP5</text>
<text x="83.3" y="242">15</text>
<text x="83.4" y="245.6">14</text>
<text x="51.9" y="249.1">6</text>
<text x="54" y="250.5">!RESET</text>
<text x="55.1" y="247">A0</text>
<text x="75.8" y="250.5">GP3</text>
<text x="75.8" y="247">GP4</text>
<text x="83.1" y="249">13</text>
<text x="51.2" y="256.2">8</text>
<text x="51.3" y="252.8">7</text>
<text x="55.2" y="254.2">NC</text>
<text x="55.4" y="257.6">INE</text>
<text x="75.9" y="257.6">GP1</text>
<text x="76.1" y="254">GP2</text>
<text x="83.1" y="256.2">11</text>
<text x="83.1" y="252.6">12</text>
<text x="51.6" y="259.5">9</text>
<text x="55.5" y="261.1">VSS</text>
<text x="76.4" y="261.1">GP0</text>
<text x="83" y="259.5">10</text>
</g>
<g font-size="2.5" fill="#00f">
<text x="350.5" y="39.4" transform="rotate(-90 350.5 39.4)">SDCARD</text>
<text x="442.9" y="41">1</text>
<text x="483.5" y="41">1</text>
<text x="339.9" y="44.7" transform="rotate(-90 339.9 44.7)">LCD</text>
<text x="442.9" y="44.5">2</text>
<text x="445.2" y="42.4">1</text>
<text x="445.2" y="45.9">2</text>
<text x="483.5" y="44.5">2</text>
<text x="485.8" y="42.4">1</text>
<text x="485.8" y="45.9">2</text>
<text x="442.9" y="48">3</text>
<text x="442.9" y="51.5">4</text>
<text x="445.2" y="49.4">3</text>
<text x="445.2" y="53">4</text>
<text x="483.5" y="48">3</text>
<text x="483.5" y="51.5">4</text>
<text x="485.8" y="49.4">3</text>
<text x="485.8" y="53">4</text>
<text x="339.9" y="76.7" transform="rotate(-90 339.9 76.7)">TOUCH</text>
<text x="442.9" y="72.7">1</text>
<text x="442.9" y="76.2">2</text>
<text x="445.2" y="74.1">1</text>
<text x="445.2" y="77.6">2</text>
<text x="442.9" y="79.8">3</text>
<text x="442.9" y="83.3">4</text>
<text x="445.2" y="81.2">3</text>
<text x="336.7" y="84.1">ILI9341 3.2 Inch TFT v1</text>
<text x="445.2" y="84.7">4</text>
<text x="442.9" y="104.5">1</text>
<text x="442.9" y="108">2</text>
<text x="445.2" y="105.9">1</text>
<text x="442.9" y="111.5">3</text>
<text x="445.2" y="109.4">2</text>
<text x="445.2" y="112.9">3</text>
<text x="442.9" y="115">4</text>
<text x="445.2" y="116.5">4</text>
<text x="442.9" y="132.7">1</text>
<text x="442.9" y="136.2">2</text>
<text x="445.2" y="134.1">1</text>
<text x="445.2" y="137.6">2</text>
<text x="442.9" y="139.7">3</text>
<text x="442.9" y="143.3">4</text>
<text x="445.2" y="141.1">3</text>
<text x="445.2" y="144.7">4</text>
<text x="442.9" y="182.1">1</text>
<text x="442.9" y="185.6">2</text>
<text x="445.2" y="183.5">1</text>
<text x="442.9" y="189.1">3</text>
<text x="445.2" y="187">2</text>
<text x="445.2" y="190.5">3</text>
<text x="442.9" y="192.7">4</text>
<text x="445.2" y="194.1">4</text>
<text x="442.9" y="210.3">1</text>
<text x="442.9" y="213.8">2</text>
<text x="445.2" y="211.7">1</text>
<text x="445.2" y="215.2">2</text>
<text x="442.9" y="217.3">3</text>
<text x="442.9" y="220.9">4</text>
<text x="445.2" y="218.8">3</text>
<text x="445.2" y="222.3">4</text>
</g>
<g font-size="2.5" fill="#838383">
<text x="374.9" y="146.2">J26</text>
<text x="353.9" y="167">QWIIC_RIGHT_ANGLE</text>
</g>
<g font-size="2.5" fill="#a54b4b">
<text x="373.8" y="154.8">SDA</text>
<text x="374" y="151.3">SCL</text>
<text x="374" y="161.9">GND</text>
<text x="374.3" y="158.4">VCC</text>
</g>
<g font-size="2.1" fill="#a54b4b">
<text x="363" y="150">4</text>
<text x="363" y="153.5">3</text>
<text x="363" y="160.6">1</text>
<text x="363" y="157">2</text>
</g>
</svg>
